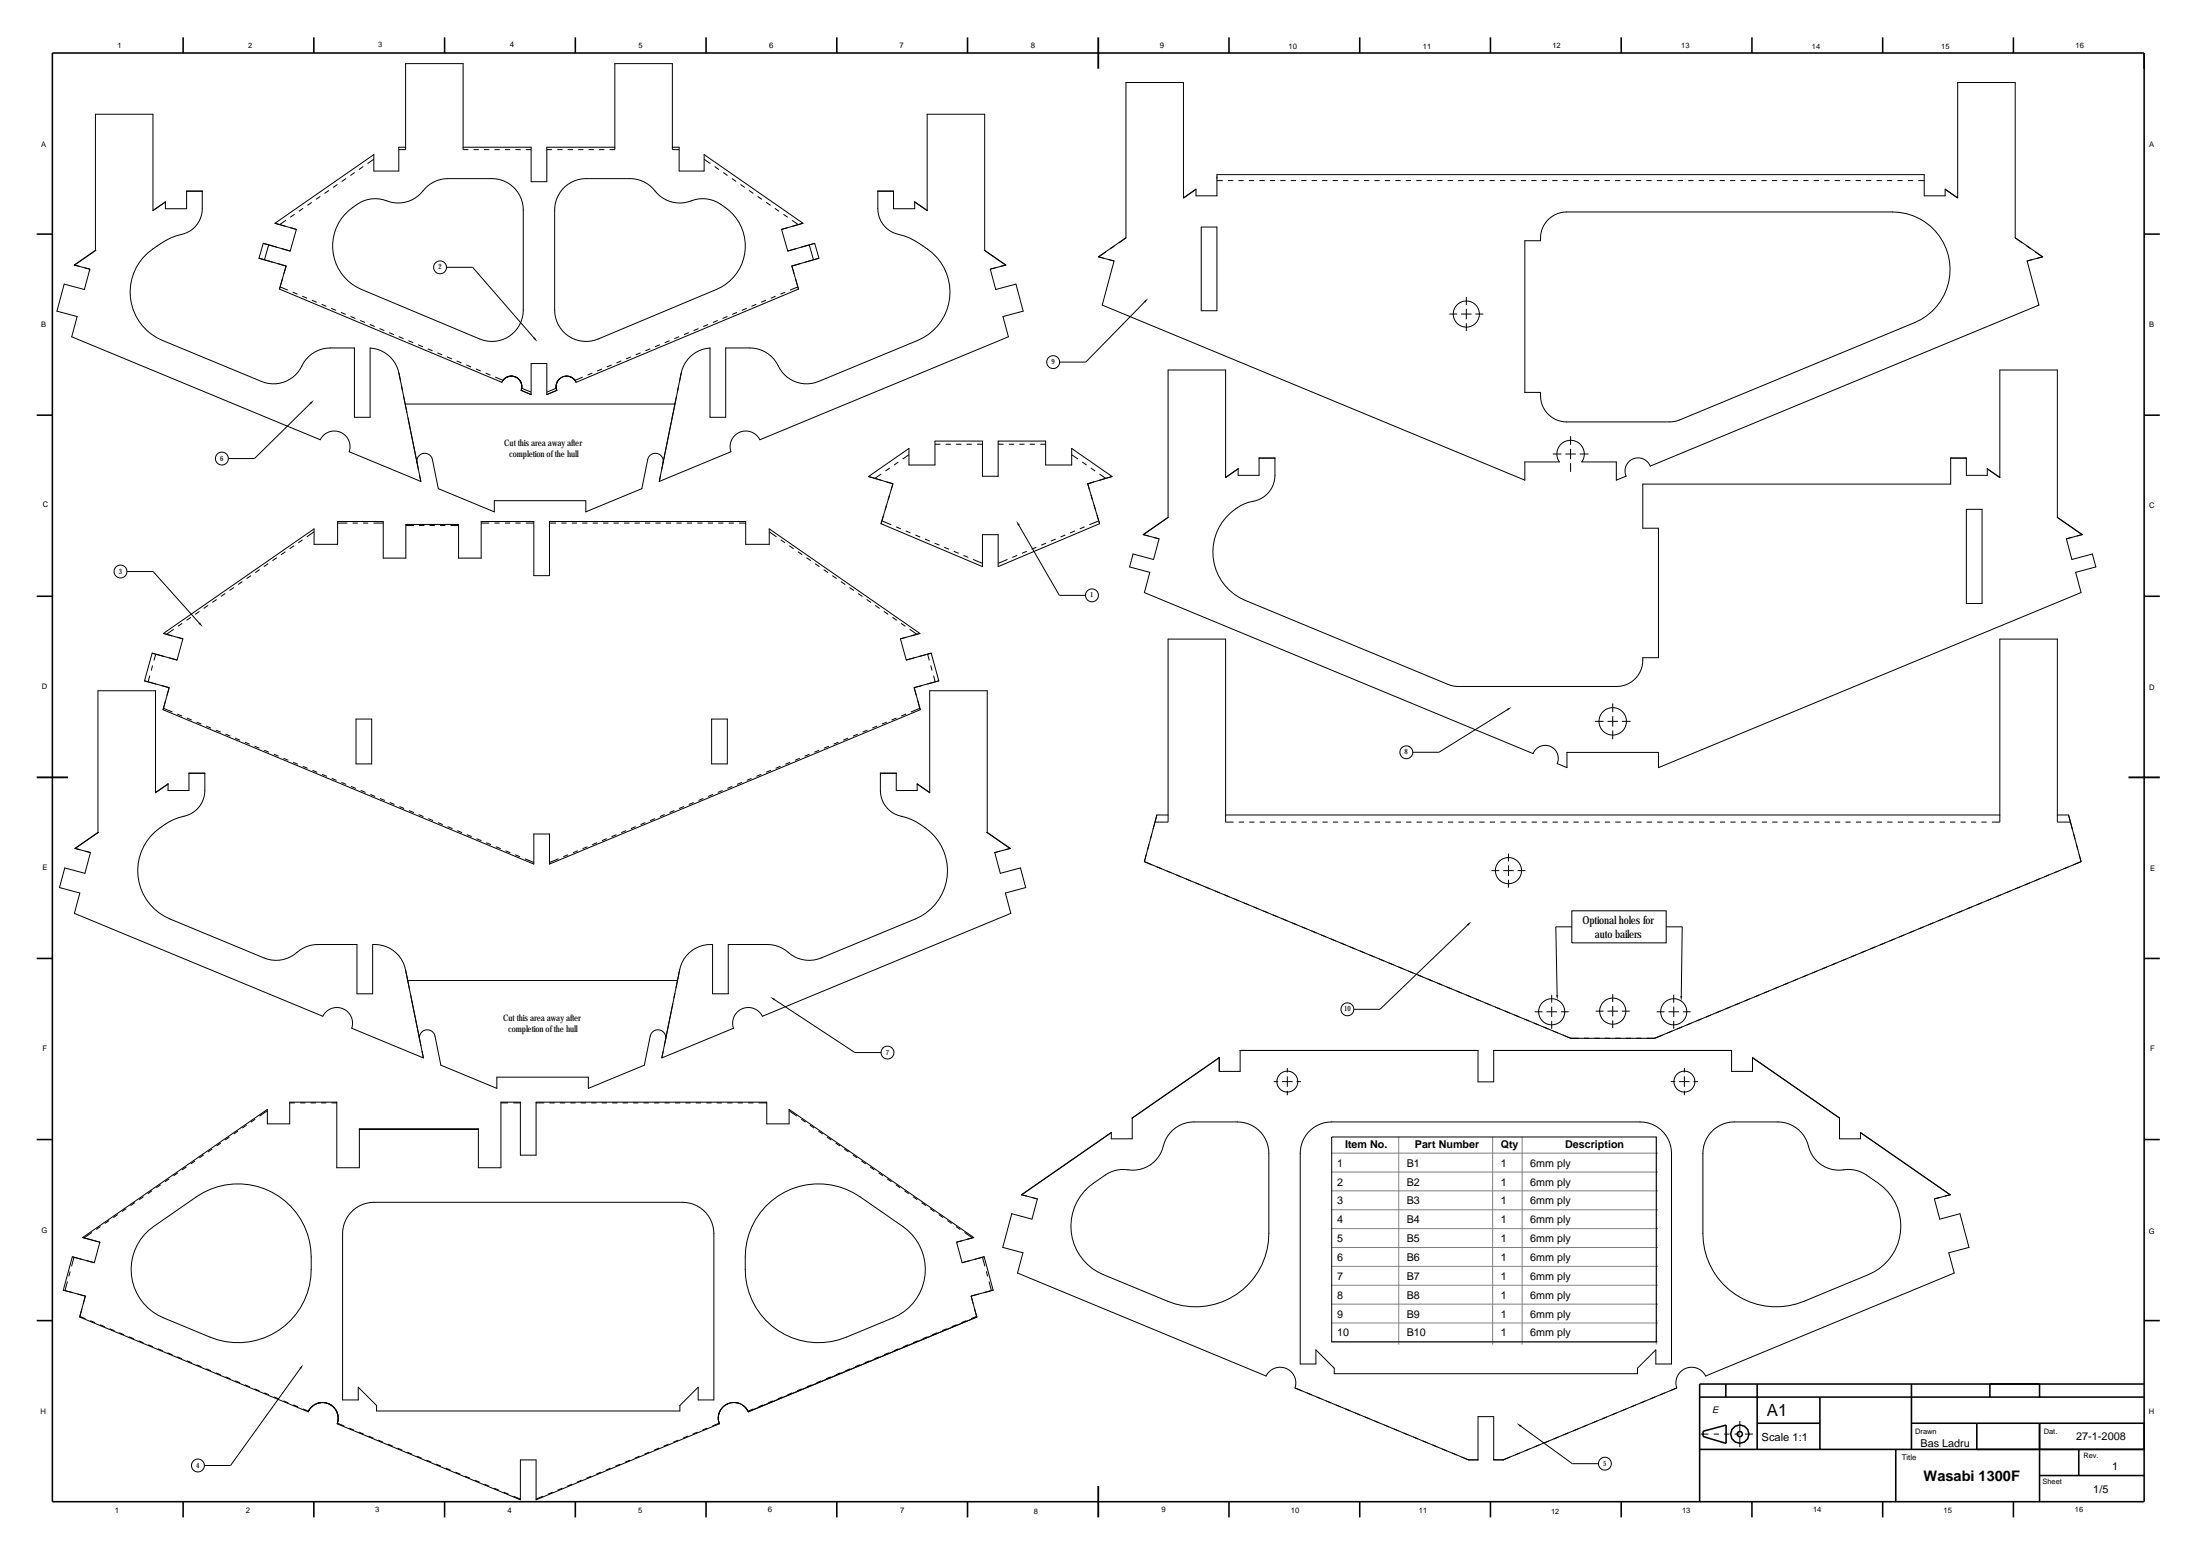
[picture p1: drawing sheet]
<svg xmlns="http://www.w3.org/2000/svg" width="841mm" height="594mm" viewBox="0 0 841 594" stroke-linecap="round" stroke-linejoin="round" font-family="sans-serif">
<g fill="none" stroke="#000" stroke-width=".6">
<path d="M70 14.3v6M120 14.3v6M170 14.3v6M219.9 14.3v6M269.9 14.3v6M319.9 14.3v6M369.9 14.3v6M469.8 14.3v6M519.8 14.3v6M569.8 14.3v6M619.7 14.3v6M669.7 14.3v6"/>
<path d="M719.7 14.3v6M769.7 14.3v6M20 20.3h799.6v553.7h-799.6zM14 89.5h6M819.6 89.5h6M14 158.7h6M819.6 158.7h6M14 227.9h6M819.6 227.9h6M14 366.4h6M819.6 366.4h6M14 435.6h6"/>
<path d="M819.6 435.6h6M14 504.8h6M819.6 504.8h6M649.7 534h169.9M659.7 529v5M671.7 529v25M695.7 534v20M730.7 529v25M760.7 529v5M779.7 529v5M819.6 529h-169.9v45M649.7 554h169.9"/>
<path d="M651.1 547.1l8.7-2.4v7l-8.8-2.6zM671.7 544h24M724.7 554v20M730.7 544h88.9M755.7 544v10M779.7 544v30M794.7 554v10M70 574v6M120 574v6M170 574v6M219.9 574v6M269.9 574v6"/>
<path d="M319.9 574v6M369.9 574v6M469.8 574v6M519.8 574v6M569.8 574v6M619.7 574v6M669.7 574v6M719.7 574v6M769.7 574v6M779.7 564h39.9"/>
<circle cx="665.1" cy="548.2" r="3.5"/>
<circle cx="665.1" cy="548.2" r="1"/>
</g>
<g fill="none" stroke="#000" stroke-width=".38">
<path d="M155 56.3v.9h-2.6M155 56.3h-2.6v9.1h-9.5v-6.3l-37.8 26.2M155 56.3v-32h22v32M177 56.3v.9h2M177 56.3h26v13.2h6v-13.2h26M181 57.2h2M185 57.2h2M189 57.2h2M193 57.2h2M197 57.2h2M201 57.2h2M209 57.2h2"/>
<path d="M213 57.2h2M217 57.2h2M221 57.2h2M225 57.2h2M229 57.2h2M235 56.3v.9h-2M235 56.3v-32h22v32M257 56.3v.9h2.6M257 56.3h2.6v9.1h9.6v-6.3l37.8 26.2M63.2 77.2l-4.7 3.3v-36.8h-22l.1 52-8.2 5.6M71.3 73.1h6M115.9 79.6l-1.7 1.2"/>
<path d="M119.2 77.4l-1.7 1.1M122.4 75.1l-1.6 1.1M125.7 72.8l-1.6 1.1M129 70.5l-1.6 1.2M132.3 68.2l-1.6 1.2M135.6 66l-1.7 1.1M138.9 63.7l-1.7 1.1M142.9 60.9l-2.4 1.6M216.1 71.3a12 12 0 0 1 7.9-3h16.9a12.6 12.6 0 0 1 10.4 5.7 12.4 12.4 0 0 0 14.3 2.3 12.7 12.7 0 0 1 11.6 3 18 18 0 0 1-3.3 31.3l-45.2 19a12 12 0 0 1-16.7-11.1v-38.2a12 12 0 0 1 4.1-9zM269.2 60.9l2.4 1.6M273.2 63.7l1.6 1.1M276.5 66l1.6 1.1"/>
<path d="M279.8 68.2l1.6 1.2M283.1 70.5l1.6 1.2M286.3 72.8l1.7 1.1M289.6 75.1l1.7 1.1M292.9 77.4l1.7 1.1M296.2 79.6l1.6 1.2M335.6 73.1h6M349.7 77.2l4.7 3.3v-36.8h22v52M452.4 75.6l4.8-3.3v2.6h8v-8.2h270.4v8.2h8v-2.6l4.8 3.3M457.2 72.4l-4.8 3.3v-44.2h-22v59.5M465.2 69h2.2M469.4 69h2"/>
<path d="M473.4 69h2M477.4 69h2M481.4 69h2M485.4 69h2M489.4 69h2M493.4 69h2M497.4 69h2M501.4 69h2M505.4 69h2M509.4 69h2M513.4 69h2M517.4 69h2"/>
<path d="M521.4 69h2M525.4 69h2M529.4 69h2M533.4 69h2M537.4 69h2M541.4 69h2M545.4 69h2M549.4 69h2M553.4 69h2M557.4 69h2M561.4 69h2M565.4 69h2"/>
<path d="M569.4 69h2M573.4 69h2M577.4 69h2M581.4 69h2M585.4 69h2M589.4 69h2M593.4 69h2M597.4 69h2M601.4 69h2M605.4 69h2M609.4 69h2M613.4 69h2"/>
<path d="M617.4 69h2M621.4 69h2M625.4 69h2M629.4 69h2M633.4 69h2M637.4 69h2M641.4 69h2M645.4 69h2M649.4 69h2M653.4 69h2M657.4 69h2M661.4 69h2"/>
<path d="M665.4 69h2M669.4 69h2M673.4 69h2M677.4 69h2M681.4 69h2M685.4 69h2M689.4 69h2M693.4 69h2M697.4 69h2M701.3 69h2M705.3 69h2M709.3 69h2"/>
<path d="M713.3 69h2M717.3 69h2M721.3 69h2M725.3 69h2M729.3 69h2M733.3 69h2.3M743.6 72.4l4.8 3.3v-44.2h22v59.5l2.7 1.9M58.5 80.4l4.7-3.3v2.7h8.1v-6.8h6v6.8a10 10 0 0 1-7.9 9.8 32.2 32.2 0 0 0-16.1 10.6 20 20 0 0 0 8.8 29.9l37.9 15.7a12.3 12.3 0 0 0 16.1-7.2 12 12 0 0 1 10.1-5.6h9.3v26.5h6v-26.5a12 12 0 0 1 11 9.6l8.4 41.4-27.4-11.3a6 6 0 0 0-3.4-7.5 6 6 0 0 0-7.7 2.9l-95-39.4 2.1-7.7-7.7-2.1 2.7-10.3 7.8 2.1 2-7.8-5.9-1.6M99 98.7l10.4 3-2.6 8.8M100.6 93l2.1 .6-1.6 5.7-2.1-.6M100.6 93l-1.6 5.7M105.1 85.3l8.2 2.4-2.4 8.3-10.3-3"/>
<path d="M109.3 84.2l-2.4 1.7-1.8-.6M112.6 81.9l-1.7 1.2M131.8 81.9a16.2 16.2 0 0 1 11.7-6l2.9 .4a12.6 12.6 0 0 0 16.2-4.4 12 12 0 0 1 8.6-3.6h16.8a12 12 0 0 1 12 12v38.2a12 12 0 0 1-16.6 11.1l-45.2-19a18 18 0 0 1-6.4-28.7zM299.5 81.9l1.6 1.2M302.8 84.2l2.4 1.7 1.8-.6M307 85.3l-8.2 2.4 2.3 8.3 10.3-3M311.4 93l-2 .6 1.6 5.7 2.1-.6M311.4 93l1.7 5.7M313.1 98.7l-10.4 3 2.5 8.8M354.4 80.4l-4.7-3.3v2.7h-8.1v-6.8h-6v6.8a10 10 0 0 0 7.9 9.8 32.2 32.2 0 0 1 16.1 10.6 20 20 0 0 1-8.8 29.9l-37.9 15.7a12.3 12.3 0 0 1-16.1-7.2 12 12 0 0 0-10.1-5.6h-9.3v26.5h-6v-26.5a12 12 0 0 0-11 9.6l-8.4 41.4M376.4 95.7l8.1 5.6M419.9 98.2h.1"/>
<path d="M430.4 90.9l-10.5 7.3M459.2 86.8h6v32h-6zM582.9 92h6a10.1 10.1 0 0 1 10-11h124.6a22 22 0 0 1 21.5 17.7 22 22 0 0 1-13.1 24.6l-90.7 37.5-2.9 .5h-39.4a10.1 10.1 0 0 1-10-11.3h-6zM770.4 90.9l10.5 7.3-6 1.6 4.5 16.8-148.6 61.6a5 5 0 0 0-6.5-2.8 5 5 0 0 0-2.7 6.6l-3.7 1.5v-6.9h-13.2a5.2 5.2 0 0 0-4.3-8.3 5.2 5.2 0 0 0-4.3 8.3h-13.2v6.9l-161.5-66.9 4.5-16.8-6-1.6M774.7 94l1.7 1.2M778 96.3l2.8 1.9M28.4 101.3h.1M106.8 110.5l.3-.8 2.9 1.2M106.8 110.5l85 35.6M111.9 111.7l1.8 .7M115.6 113.2l1.8 .8M119.3 114.8l1.8 .7"/>
<path d="M122.9 116.3l1.9 .8M126.6 117.9l1.9 .7M130.3 119.4l1.9 .8M281.8 119.4l-1.9 .8M285.4 117.9l-1.8 .7M289.1 116.3l-1.8 .8M292.8 114.8l-1.8 .7M296.5 113.2l-1.8 .8M300.2 111.7l-1.9 .7M305.2 110.5l-.2-.8-3 1.2M305.2 110.5l-85 35.6M384.5 101.3l-5.9 1.6 2 7.8 7.8-2.1 2.7 10.3-7.7 2.1 2.1 7.7-95 39.4a6 6 0 0 0-7.7-2.9 6 6 0 0 0-3.4 7.5l-27.4 11.3"/>
<path d="M560.5 113.5v3M560.5 118v4M134 121l1.8 .7M137.7 122.5l1.8 .8M141.4 124l1.8 .8M145.1 125.6l1.8 .8M148.8 127.1l1.8 .8M152.4 128.7l1.9 .8M156.1 130.2l1.9 .8M159.8 131.8l1.9 .7M163.5 133.3l1.8 .8M167.2 134.9l1.8 .7"/>
<path d="M170.9 136.4l1.8 .8M174.6 138l1.8 .7M178.3 139.5l1.8 .8M233.8 139.5l-1.8 .8M237.5 138l-1.8 .7M241.2 136.4l-1.9 .8M244.9 134.9l-1.9 .7M248.6 133.3l-1.9 .8M252.3 131.8l-1.9 .7M255.9 130.2l-1.8 .8M259.6 128.7l-1.8 .8M263.3 127.1l-1.8 .8"/>
<path d="M267 125.6l-1.8 .8M270.7 124l-1.9 .8M274.4 122.5l-1.9 .8M278.1 121l-1.9 .7M554 120h3M558.5 120h4M560.5 123.5v3M564 120h3M154.9 154.4h103.1M181.9 141.1l1.9 .7M185.6 142.6l1.9 .8M189.3 144.1l3 1.3"/>
<path d="M191.8 146.1a4 4 0 0 1 5.2-2 4 4 0 0 1 2.2 5.1M192.3 145.4l-.5 .7M192.3 145.3v.1M193.1 144.6l-1.1 1.1M193.3 144.4l-.2 .2M196.3 143.9a4 4 0 0 0-4 1.4M196.3 143.9h.3h-2.2h.3l-1.6 .7M196.3 143.9l1.2 .4-.2-.1 1.3 1-.2-.1 .7 .9 .4 1.4M198 144.7a4 4 0 0 1 1.4 3.7M199.2 149.2l3.8 1.6M199.4 148.8l-.2 .4M199.4 148.4l3.6 1.5"/>
<path d="M199.4 148.4v.4M199.4 147.3l-.1 1.5M203 150.8v-11.8h6v11.8M212.6 147.4l.3 1.8M212.6 148.4l.3 .8M212.6 148.4l-3.6 1.5M212.9 149.2l-3.9 1.6M214 144.7l-1 1.3-.4 1.8M215.8 143.9h1.6l1.6 .7M219 144.6l1 1.1M219 144.6l.1 .1M219.1 144.6l-1.7-.7-1.4-.1-1.4 .5-1.2 1a4 4 0 0 0-.8 3.1"/>
<path d="M219.1 144.6l.7 .8M219.8 145.4l.4 .7M220.2 146.1a4 4 0 0 0-5.2-2 4 4 0 0 0-2.1 5.1M222.8 144.1l-3 1.3M226.4 142.6l-1.8 .8M230.1 141.1l-1.8 .7M159.4 176.9a3 3 0 0 1 2.4-3.6 3 3 0 0 1 3.5 2.4l2.3 11.1 21.4 8.9v-4.3h34.9v4.3l21.4-8.9 2.3-11.1a3 3 0 0 1 3.5-2.4 3 3 0 0 1 2.4 3.6l-.6 2.6M340.1 178.9l-1.6 1.1M343.4 176.6l-1.6 1.2M347.5 173.8l-2.4 1.7M357.4 169.8h2.1M361.5 169.8h2"/>
<path d="M365.5 169.8h2M369.5 169.8h2M373.5 169.8h2.1M381.6 169.8h2.1M385.6 169.8h2M389.6 169.8h2M393.6 169.8h2M397.6 169.8h2.1M409.7 173.8l2.4 1.7M413.7 176.6l1.7 1.2M417 178.9l1.7 1.1M473.3 179.2l-4.8 3.4v-41.2h-22v56.4l-9.4 6.6"/>
<path d="M481.3 175.1h6.1M593.6 173.5h3.3M598.4 173.5h4M600.4 166.7v3.3M600.4 171.5v4M600.4 177v3.4M603.9 173.5h3.3M745.7 175.1h6M759.7 179.2l4.8 3.4v-41.2h22v56.4l9.5 6.5M129.1 199.9h3.7M134.8 199.9h2M138.8 199.9h2"/>
<path d="M142.8 199.9h3.7M183.9 199.9h3.1M189 199.9h2M193 199.9h2M197 199.9h2M201 199.9h3.1M210.1 199.9h2.5M214.6 199.9h2M218.6 199.9h2M222.6 199.9h2M226.6 199.9h2M230.6 199.9h2"/>
<path d="M234.6 199.9h2M238.6 199.9h2M242.6 199.9h2M246.6 199.9h2M250.6 199.9h2M252.6 181.4l-.6 2.6M254.6 199.9h2M258.6 199.9h2M262.6 199.9h2M266.6 199.9h2M270.6 199.9h2M274.6 199.9h2"/>
<path d="M278.6 199.9h2M282.5 199.9h2.6M332 182.1l15.5-10.7v6.3h9.9v-9.1h18.2v13.4h6v-13.4h18.1v9.1h10v-6.3l15.4 10.7M332 182.1l9.3 2.8-4.5 15.3M336.8 181.2l-2.4 1.7-2.4-.8M420.3 181.2l2.4 1.7 2.4-.8M425.1 182.1l-9.3 2.8 4.5 15.3M446.5 197.7l-9.5 6.6 6.1 1.7-2.1 7.9-7.9-2.1-1.3 4.9 7.7 2.1-2 7.7 148.5 61.6a5 5 0 0 1 6.6-2.8 5 5 0 0 1 2.7 6.6l3.7 1.5v-5.8h35v5.8l161.5-66.9-2-7.7 7.7-2.1-1.3-4.9-7.9 2.1-2.1-7.9 6.1-1.7M468.5 182.5l4.8-3.4v2.6h8v-6.7h6.1v6.7a10.4 10.4 0 0 1-10 10.3 20 20 0 0 0-13.7 18.2 20 20 0 0 0 12.3 19.3l79.5 32.7 62.5 .2a10.1 10.1 0 0 0 10-11h6v-49.5h-6v-16.9h117.7v-10h6v6.7h8v-2.6l4.8 3.4M751.7 194.7h6v36h-6zM786.5 197.7l9.5 6.6M99.2 217.7l-1.6 1.2"/>
<path d="M102.5 215.5l-1.6 1.1M105.8 213.2l-1.6 1.1M109.1 210.9l-1.7 1.1M112.4 208.6l-1.7 1.2M115.7 206.3l-1.7 1.2M120.1 203.3l-2.8 1.9M155.1 200.9h3.1M160.2 200.9h2M164.2 200.9h2M168.2 200.9h2M172.2 200.9h3.1M294.1 203.3l2.7 1.9"/>
<path d="M298.5 206.3l1.6 1.2M301.8 208.6l1.6 1.2M305 210.9l1.7 1.1M308.3 213.2l1.7 1.1M311.6 215.5l1.6 1.1M314.9 217.7l1.6 1.2M336.8 200.2l.3-1.1 3.6 1.5M336.8 200.2l38.8 16.4v-12.2h6v12.2l38.7-16.4M342.5 201.4l1.9 .8M346.2 202.9l1.9 .8M349.9 204.5l1.8 .8M353.6 206.1l1.8 .7"/>
<path d="M357.3 207.6l1.8 .8M360.9 209.2l1.9 .7M364.6 210.7l1.9 .8M368.3 212.3l1.9 .8M372 213.8l3.6 1.6M385.1 213.8l-3.5 1.6M388.8 212.3l-1.8 .8M392.5 210.7l-1.8 .8M396.2 209.2l-1.9 .7M399.9 207.6l-1.9 .8M403.6 206.1l-1.9 .7M407.2 204.5l-1.8 .8"/>
<path d="M410.9 202.9l-1.8 .8M414.6 201.4l-1.8 .8M420.3 200.2l-.3-1.1-3.6 1.5M69.7 238.3l-1.7 1.1M73 236l-1.7 1.1M76.2 233.7l-1.6 1.1M79.5 231.4l-1.6 1.2M82.8 229.1l-1.6 1.2M86.1 226.9l-1.6 1.1M89.4 224.6l-1.7 1.1M92.7 222.3l-1.7 1.1M95.9 220l-1.6 1.2"/>
<path d="M318.2 220l1.6 1.2M321.5 222.3l1.6 1.1M324.7 224.6l1.7 1.1M328 226.9l1.7 1.1M331.3 229.1l1.7 1.2M334.6 231.4l1.6 1.2M337.9 233.7l1.6 1.1M341.2 236l1.6 1.1M344.5 238.3l1.6 1.1M57.3 258.2l-.7 2.4-1.4-.3M58.2 249.7l1.3 .3-.6 2.4M58.2 249.7l-3 10.6"/>
<path d="M58.3 254.4l-.5 1.9M62.5 242.1l7.4 2.1-2.2 8.1-9.5-2.6M62.5 242.1l57.6-39.9v5.9h9v-8.8h17.4v14h8.6v-12.8h20.2v12.8h8.6v-14h20.2v20.7h6v-20.7h75v8.8h9v-5.9l57.6 39.9M66.4 240.5l-2.8 2-1.1-.4M347.7 240.5l2.8 2 1.2-.4M351.7 242.1l-7.5 2.1 2.2 8.1 9.6-2.6M355.8 254.4l.5 1.9M356 249.7l-1.4 .3 .7 2.4M356 249.7l2.9 10.6M356.9 258.2l.6 2.4 1.4-.3M55.2 260.3l9.5 2.5-2.4 8.5M62.3 271.3l.2-.6 3.4 1.5"/>
<path d="M62.3 271.3l141.8 59v-11.5h6v11.5l141.7-59M67.8 272.9l1.8 .8M71.4 274.5l1.9 .7M75.1 276l1.9 .8M78.8 277.5l1.9 .8M82.5 279.1l1.9 .7M136.1 274.9h6v17.1h-6zM272 274.9h6v17.1h-6zM331.6 279.1l-1.8 .7M335.3 277.5l-1.8 .8M339 276l-1.9 .8M342.7 274.5l-1.9 .7"/>
<path d="M346.4 272.9l-1.9 .8M351.8 271.3l-.2-.6-3.4 1.5M358.9 260.3l-9.4 2.5 2.3 8.5M609.7 275.7h3.3M614.5 275.7h4M616.5 268.9v3.3M616.5 273.7v4M616.5 279.2v3.4M620 275.7h3.3M64.2 299.7l-4.8 3.3v-39h-21.9v54.2M72.2 295.6h6.1M86.2 280.6l1.9 .8"/>
<path d="M89.9 282.2l1.8 .7M93.6 283.7l1.8 .8M97.3 285.2l1.8 .8M101 286.8l1.8 .7M104.7 288.3l1.8 .8M108.4 289.8l1.8 .8M112 291.4l1.9 .7M115.7 292.9l1.9 .8M119.4 294.5l1.9 .7M123.1 296l1.9 .8M126.8 297.5l1.9 .8M130.5 299.1l1.9 .7"/>
<path d="M283.6 299.1l-1.8 .7M287.3 297.5l-1.8 .8M291 296l-1.8 .8M294.7 294.5l-1.9 .7M298.4 292.9l-1.9 .8M302.1 291.4l-1.9 .7M305.8 289.8l-1.9 .8M309.5 288.3l-1.9 .8M313.1 286.8l-1.8 .7M316.8 285.2l-1.8 .8M320.5 283.7l-1.8 .8M324.2 282.2l-1.8 .7"/>
<path d="M327.9 280.6l-1.8 .8M336.5 295.6h6.1M37.5 318.2l-8.9 6.1M59.4 302.9l4.8-3.3v2.6h8v-6.7h6.1v6.7a10.1 10.1 0 0 1-8 9.8 22.4 22.4 0 0 0-17.7 20.6 20 20 0 0 0 12.4 18.7l35.9 14.9a12.5 12.5 0 0 0 13.7-3 12 12 0 0 1 6.9-2.2h15v18.9h6v-18.9a12.1 12.1 0 0 1 12.5 9.6l6.8 33.8M134.2 300.6l1.8 .8M137.9 302.1l1.8 .8M141.6 303.7l1.8 .7M145.3 305.2l1.8 .8M149 306.7l1.8 .8M152.7 308.3l1.8 .8M156.3 309.8l1.9 .8M160 311.4l1.9 .7"/>
<path d="M163.7 312.9l1.9 .8M167.4 314.4l1.9 .8M171.1 316l1.9 .7M174.8 317.5l1.8 .8M178.5 319l1.8 .8M235.6 319l-1.8 .8M239.3 317.5l-1.8 .8M243 316l-1.8 .7M246.7 314.4l-1.8 .8M250.4 312.9l-1.8 .8M254.1 311.4l-1.9 .7M257.8 309.8l-1.9 .8"/>
<path d="M261.5 308.3l-1.9 .8M265.2 306.7l-1.9 .8M268.9 305.2l-1.9 .8M272.5 303.7l-1.8 .7M276.2 302.1l-1.8 .8M279.9 300.6l-1.8 .8M377.4 318.2v-54.2h-22v39l-4.8-3.4v2.6h-8v-6.7h-6.1v6.7a10.1 10.1 0 0 0 8 9.8 22.4 22.4 0 0 1 17.7 20.6 20 20 0 0 1-12.3 18.7l-36 14.9a12.5 12.5 0 0 1-13.7-3 12 12 0 0 0-6.8-2.2h-15v18.9h-6v-18.9a12.1 12.1 0 0 0-12.6 9.6l-6.8 33.8M377.4 318.2l8.8 6.1M442.2 311.5l-.7 2.7h5v-2.7M442.2 311.5l-4.7 17.9M442.2 311.5h4.3M446.5 311.5v-67.2h22v67.2"/>
<path d="M468.5 311.5v2.7h3.1M468.5 311.5h296M473.6 314.2h2M477.6 314.2h2M481.6 314.2h2M485.5 314.2h2M489.5 314.2h2M493.5 314.2h2M497.5 314.2h2M501.5 314.2h2M505.5 314.2h2M509.5 314.2h2"/>
<path d="M513.5 314.2h2M517.5 314.2h2M521.5 314.2h2M525.5 314.2h2M529.5 314.2h2M533.5 314.2h2M537.5 314.2h2M541.5 314.2h2M545.5 314.2h2M549.5 314.2h2M553.5 314.2h2M557.5 314.2h2"/>
<path d="M561.5 314.2h2M565.5 314.2h2M569.5 314.2h2M573.5 314.2h2M577.5 314.2h2M581.5 314.2h2M585.5 314.2h2M589.5 314.2h2M593.5 314.2h2M597.5 314.2h2M601.5 314.2h2M605.5 314.2h2"/>
<path d="M609.5 314.2h2M613.5 314.2h2M617.5 314.2h2M621.5 314.2h2M625.5 314.2h2M629.5 314.2h2M633.5 314.2h2M637.5 314.2h2M641.5 314.2h2M645.5 314.2h2M649.5 314.2h2M653.5 314.2h2"/>
<path d="M657.5 314.2h2M661.5 314.2h2M665.5 314.2h2M669.5 314.2h2M673.5 314.2h2M677.5 314.2h2M681.5 314.2h2M685.5 314.2h2M689.5 314.2h2M693.5 314.2h2M697.5 314.2h2M701.5 314.2h2"/>
<path d="M705.5 314.2h2M709.5 314.2h2M713.5 314.2h2M717.5 314.2h2M721.5 314.2h2M725.5 314.2h2M729.5 314.2h2M733.5 314.2h2M737.5 314.2h2M741.4 314.2h2M745.4 314.2h2M749.4 314.2h2"/>
<path d="M753.4 314.2h2M757.4 314.2h2M764.5 311.5v2.7h-3.1M764.5 311.5v-67.2h22v67.2M786.5 311.5v2.7h5l-.7-2.7M786.5 311.5h4.3M790.8 311.5l4.7 17.9M28.6 324.3l6 1.6-2.1 7.9-7.7-2-2.1 7.5 7.8 2-2.1 7.8 95 39.4a6 6 0 0 1 7.7-2.9 6 6 0 0 1 3.4 7.4l27.3 11.4M182.2 320.6l1.8 .7M185.9 322.1l1.8 .8M189.6 323.7l1.8 .7M193.3 325.2l1.8 .8"/>
<path d="M196.9 326.7l1.9 .8M200.6 328.3l3.5 1.4M213.5 328.3l-3.4 1.4M217.2 326.7l-1.9 .8M220.9 325.2l-1.9 .8M224.6 323.7l-1.9 .7M228.3 322.1l-1.9 .8M231.9 320.6l-1.8 .7M386.2 324.3l-5.9 1.6 2.1 7.9 7.7-2 2 7.5-7.8 2 2.1 7.8-95 39.4a6 6 0 0 0-7.6-2.9 6 6 0 0 0-3.4 7.4l-27.4 11.4M437.5 329.4l163 67.5M437.5 329.4l2.9 1.2M442.3 331.4l1.8 .7"/>
<path d="M446 332.9l1.8 .8M449.7 334.4l1.8 .8M453.4 335.9l1.8 .8M457.1 337.5l1.8 .7M460.8 339l1.8 .8M570.1 332.8h3M574.6 332.8h4M576.6 326.3v3M576.6 330.8v4M576.6 336.3v3M580.1 332.8h3M772.2 339l-1.8 .8"/>
<path d="M775.9 337.5l-1.8 .7M779.6 335.9l-1.8 .8M783.3 334.4l-1.8 .8M787 332.9l-1.8 .8M790.7 331.4l-1.8 .7M795.5 329.4l-163 67.5M795.5 329.4l-2.9 1.2M464.5 340.5l1.8 .8M468.1 342.1l1.9 .7M471.8 343.6l1.9 .8M475.5 345.1l1.9 .8M479.2 346.7l1.9 .7"/>
<path d="M724.2 358.9l-1.8 .8M727.9 357.4l-1.8 .7M731.6 355.8l-1.8 .8M735.3 354.3l-1.8 .8M739 352.8l-1.9 .7M742.7 351.3l-1.9 .7M746.4 349.7l-1.9 .8M750.1 348.2l-1.9 .8M753.8 346.7l-1.9 .7M757.5 345.1l-1.9 .8M761.2 343.6l-1.9 .8M764.8 342.1l-1.8 .7"/>
<path d="M768.5 340.5l-1.8 .8M155.9 374.8h103.1M160.4 397.2a3 3 0 0 1 2.3-3.5 3 3 0 0 1 3.6 2.3l2.2 11.2 21.4 8.8v-4.3h35v4.3l21.4-8.8 2.3-11.2a3 3 0 0 1 3.5-2.3 3 3 0 0 1 2.3 3.5M586.7 386.7h3M591.2 386.7h4M593.2 380.2v3M593.2 384.7v4M593.2 390.2v3M596.7 386.7h3M600.4 396.9h32.2M610 386.5h3M614.5 386.5h4"/>
<path d="M616.5 380v3M616.5 384.5v4M616.5 390v3M620 386.5h3M633.3 386.7h3M637.8 386.7h4M639.8 380.2v3M639.8 384.7v4M639.8 390.2v3M643.3 386.7h3M161.3 401.8l.5 2.6M253.5 401.8l-.5 2.6"/>
<path d="M466.1 404.2l-33.3 23.2M474.1 401.5h90.9M474.1 401.5v8h-8v-5.3M486.9 413.4h1.7M490.1 413.4h4M492.1 408.2v1.7M492.1 411.4v4M492.1 416.9v1.7M495.6 413.4h1.7M565 401.5v12h6v-12M571 401.5h90.9M638.7 413.4h1.7"/>
<path d="M641.9 413.4h4M643.9 408.2v1.7M643.9 411.4v4M643.9 416.9v1.7M647.4 413.4h1.7M661.9 401.5v8h8v-5.2M669.9 404.3l33.3 23.1M81.1 439.2l-1.6 1.1M84.4 436.9l-1.6 1.1M87.7 434.6l-1.6 1.2M91 432.3l-1.7 1.2M94.3 430.1l-1.7 1.1"/>
<path d="M97.6 427.8l-1.7 1.1M102.2 424.6l-3 2.1M110.7 421.6h2M114.7 421.6h2M118.7 421.6h2M122.7 421.6h2M126.7 421.6h2M137.4 431.7v-.2h45.5v.2M137.4 431.7v14.7h-8.7v-25.1h-18v8.3h-8.5v-5.5l-70.6 48.9M137.4 431.7h45.5M182.9 431.7v14.7h8.6v-25.1h7.4v20.3h6v-20.3h88.2v8.3h8.6v-5.5l70.6 48.9M191.5 421.6h2.7"/>
<path d="M196.2 421.6h2.7M204.9 421.6h3.1M210 421.6h2M214 421.6h2M218 421.6h2M222 421.6h2M226 421.6h2M230 421.6h2M234 421.6h2M238 421.6h2M242 421.6h2M246 421.6h2"/>
<path d="M250 421.6h2M254 421.6h2M258 421.6h2M262 421.6h2M266 421.6h2M270 421.6h2M274 421.6h2M278 421.6h2M282 421.6h2M286 421.6h2M290 421.6h3.1M301.7 424.6l3 2.1"/>
<path d="M306.3 427.8l1.6 1.1M309.6 430.1l1.6 1.1M312.9 432.3l1.6 1.2M316.2 434.6l1.6 1.2M319.4 436.9l1.7 1.1M322.7 439.2l1.7 1.1M424.8 432.9l-34.3 23.8M424.8 433l-34.2 23.7M432.8 427.4v7.9h-8v-2.4M501.1 431.9a12 12 0 0 1 7.9-3.1h118a12 12 0 0 1 12 12v80.6h-6v-5.4l-7 7v2.1h-116v-2.1l-7-7v5.4h-6v-80.6a12 12 0 0 1 4.1-8.9zM655 431.9a12 12 0 0 1 8-3.1h16.6a12.4 12.4 0 0 1 12.1 10.7 12.3 12.3 0 0 0 14.4 7.5l2.6 .2a27.5 27.5 0 0 1 15.6 12.1 20 20 0 0 1-10 27.9l-24.6 10.2a28 28 0 0 1-38.7-25.9v-30.7a12 12 0 0 1 4-8.9zM703.2 427.4v7.9h8v-2.4"/>
<path d="M711.2 432.9l34.3 23.8M711.2 433l34.2 23.7M51.6 459.7l-1.7 1.1M54.8 457.4l-1.6 1.2M58.1 455.1l-1.6 1.2M61.4 452.9l-1.6 1.1M64.7 450.6l-1.6 1.1M68 448.3l-1.7 1.1M71.3 446l-1.7 1.2M74.6 443.7l-1.7 1.2M77.8 441.5l-1.6 1.1M326 441.5l1.7 1.1"/>
<path d="M329.3 443.7l1.6 1.2M332.6 446l1.6 1.2M335.9 448.3l1.6 1.1M339.2 450.6l1.6 1.1M342.4 452.9l1.7 1.1M345.7 455.1l1.7 1.2M349 457.4l1.6 1.2M352.3 459.7l1.6 1.1M390.5 456.7l6.1 1.6-2.1 7.7-7.7-2.1-3.5 12.9 7.7 2.1-2 7.7 95 39.4a6 6 0 0 1 7.7-2.9 6 6 0 0 1 3.3 7.4M390.5 456.7h.1M390.6 456.7h.1M414.4 455.4a32.5 32.5 0 0 1 11.6-7.9l3.9-.5a12.5 12.5 0 0 0 15.2-10.3 12 12 0 0 1 11.3-7.9h16.7a12 12 0 0 1 11.9 12v30.7a28 28 0 0 1-38.7 25.9l-24.6-10.2a20 20 0 0 1-7.3-31.8z"/>
<path d="M745.4 456.7h.1M745.5 456.7l-6 1.6 2 7.7 7.7-2.1 3.5 12.9-7.7 2.1 2 7.7-95 39.4a6 6 0 0 0-7.6-2.9 6 6 0 0 0-3.4 7.4l-66.3 27.5h-3.7v-16.5h-6v16.5h-3.7M745.5 456.7h-.1M31.6 473l6.6 1.8-2.1 7.9-8.5-2.3M35.1 471.1l-3 2.1-.5-.2M38.4 468.8l-1.6 1.2M41.7 466.5l-1.6 1.2M45 464.3l-1.6 1.1M48.3 462l-1.7 1.1M55.2 472l3.5-3.2 16.3-11.3a28 28 0 0 1 44 23 30.8 30.8 0 0 1-5.8 21.8 28 28 0 0 1-32.9 8.8l-17.8-7.4a20 20 0 0 1-7.3-31.7zM135 462.6a12 12 0 0 1 8-3h117.9a12 12 0 0 1 12 12v63.5h-6v-4.9l-7 7v2.1h-115.9v-2.1l-7-7v4.9h-6v-63.5a12 12 0 0 1 4-9zM292.6 461.2a28 28 0 0 1 36.2-3.7l16.3 11.3a20 20 0 0 1-3.7 34.9l-17.8 7.4a28 28 0 0 1-38.7-25.9 30.8 30.8 0 0 1 5.8-21.7z"/>
<path d="M355.6 462l1.6 1.1M358.9 464.3l1.6 1.1M362.1 466.5l1.7 1.2M365.4 468.8l1.7 1.2M368.7 471.1l3 2.1 .6-.2M372.3 473l-6.6 1.8 2.1 7.9 8.4-2.3M24.2 493.1l8.4 2.3-2.1 8M25.8 489.8l-1 3.5-.6-.2M26.8 486l-.5 1.9M27.6 480.4l.7 .2-1 3.4M27.6 480.4l-3.4 12.7M371.2 495.4l2.2 8"/>
<path d="M371.2 495.4l.8 2.9M376.2 480.4l-.6 .2 .9 3.4M376.2 480.4l3.5 12.7M377 486l.5 1.9M378.1 489.8l.9 3.5 .7-.2M379.7 493.1l-8.5 2.3M30.5 503.4v-.2l2.2 .9M30.5 503.4l87.3 36.3M34.5 504.8l1.9 .8M38.2 506.4l1.9 .7M41.9 507.9l1.9 .8M45.6 509.4l1.8 .8"/>
<path d="M49.3 511l1.8 .7M53 512.5l1.8 .8M56.7 514l1.8 .8M60.4 515.6l1.8 .7M64.1 517.1l1.8 .7M67.8 518.6l1.8 .8M336.1 518.6l-1.9 .8M339.8 517.1l-1.9 .7M343.5 515.6l-1.9 .7M347.2 514l-1.9 .8M350.9 512.5l-1.9 .8M354.6 511l-1.9 .7"/>
<path d="M358.3 509.4l-1.9 .8M362 507.9l-1.9 .8M365.6 506.4l-1.8 .7M369.3 504.8l-1.8 .8M373.4 503.4l-.1-.2-2.1 .9M373.4 503.4l-87.4 36.3M71.5 520.1l1.8 .8M75.1 521.7l1.9 .7M78.8 523.2l1.9 .8M82.5 524.7l1.9 .8M86.2 526.3l1.9 .7M89.9 527.8l1.9 .8"/>
<path d="M93.6 529.3l1.9 .8M97.3 530.9l1.9 .7M101 532.4l1.8 .8M104.7 533.9l1.8 .8M108.4 535.5l1.8 .7M112.1 537l1.8 .8M115.8 538.5l2.1 .9M117.8 539.7a6 6 0 0 1 7.8-3.1 6 6 0 0 1 3.3 7.6M117.9 539.4l-.1 .3M119.5 537.4l-1.6 2M123.2 536.1l-1.9 .4M123.2 536.1l2.4 .5-.4-.2"/>
<path d="M123.2 536.1l-2.3 .5 .3-.1-1.6 .8 .3-.1-1.3 1.2 .1-.2-.9 1.5M125.2 536.4l1.7 .9M125.2 536.4l1.7 .9-.3-.2 1.7 1.7M128.3 538.8l.1 .1-.2-.3 1 2.4-.1-.4M128.3 538.8l.9 2.2-.2 3M275.6 538.7l-.9 2.3M278.7 536.4l-1.7 .9M280.7 536.1l2 .4M284.4 537.5l1.5 1.9M284.4 537.5a6 6 0 0 0-9.7 3.5l.2 3M285.9 539.4l.1 .3M286 539.7a6 6 0 0 0-7.7-3.1 6 6 0 0 0-3.3 7.6"/>
<path d="M288.1 538.5l-2.2 .9M291.8 537l-1.9 .8M295.5 535.5l-1.9 .7M299.2 533.9l-1.9 .8M302.9 532.4l-1.9 .8M306.5 530.9l-1.8 .7M310.2 529.3l-1.8 .8M313.9 527.8l-1.8 .8M317.6 526.3l-1.8 .7M321.3 524.7l-1.8 .8M325 523.2l-1.8 .8M328.7 521.7l-1.8 .7"/>
<path d="M332.4 520.1l-1.8 .8M495 530.5l2.7 1.2M495 530.5l66.4 27.5M499.6 532.4l1.8 .8M503.3 534l1.8 .7M128.9 544.2l70 29.1v-15.3h6v15.3l70.1-29.1M129 544l-.1 .2M129 544l2.6 1.1M129.2 541l-.2 3M133.5 545.9l1.8 .7M137.2 547.4l1.8 .8M140.9 548.9l1.8 .8"/>
<path d="M144.6 550.5l1.8 .7M148.3 552l1.8 .8M151.9 553.5l1.9 .8M155.6 555.1l1.9 .7M159.3 556.6l1.9 .8M163 558.1l1.9 .8M166.7 559.7l1.9 .7M237.1 559.7l-1.8 .7M240.8 558.1l-1.8 .8M244.5 556.6l-1.8 .8M248.2 555.1l-1.8 .7M251.9 553.5l-1.8 .8"/>
<path d="M255.6 552l-1.8 .8M259.3 550.5l-1.9 .7M263 548.9l-1.9 .8M266.7 547.4l-1.9 .8M270.4 545.9l-1.9 .7M274.6 541.3l.1-.3-.1 1.8v-.3l.4 1.7M274.9 544l.1 .2M274.9 544l-2.7 1.1M577.3 556.9l-2.7 1.1M650.1 548.2h3M655.1 548.2h2M659.1 548.2h2"/>
<path d="M663.1 548.2h2M665.1 543.2v4M665.1 549.2v4M667.1 548.2h3M170.4 561.2l1.9 .8M174.1 562.7l1.9 .8M177.8 564.2l1.8 .8M181.5 565.8l1.8 .7M185.2 567.3l1.8 .8M188.9 568.8l1.8 .8M192.6 570.4l1.8 .7M196.3 571.9l2.6 1.1"/>
<path d="M207.6 571.9l-2.7 1.1M211.3 570.4l-1.9 .7M215 568.8l-1.9 .8M218.7 567.3l-1.9 .8M222.4 565.8l-1.9 .7M226.1 564.2l-1.9 .8M229.7 562.7l-1.8 .8M233.4 561.2l-1.8 .8"/>
<circle cx="560.5" cy="120" r="5"/>
<circle cx="616.5" cy="275.7" r="5.2"/>
<circle cx="576.6" cy="332.8" r="5"/>
<circle cx="593.2" cy="386.7" r="5"/>
<circle cx="616.5" cy="386.5" r="5"/>
<circle cx="639.8" cy="386.7" r="5"/>
<circle cx="492.1" cy="413.4" r="4"/>
<circle cx="643.9" cy="413.4" r="4"/>
</g>
<path d="M419.8 14.3v12M14 297.1h12M813.7 297.1h11.9M419.8 568v12" fill="none" stroke="#000" stroke-width=".7" stroke-linecap="butt"/>
<path d="M509.1 434.6h125.1v7.2h-125.1z" fill="#fff"/>
<path d="M509.1 440.8h125.1" fill="none" stroke="#808080" stroke-width=".38"/>
<path d="M509.1 441.8h125.1v7.2h-125.1z" fill="#fff"/>
<path d="M509.1 448h125.1" fill="none" stroke="#808080" stroke-width=".38"/>
<path d="M509.1 449h125.1v7.2h-125.1z" fill="#fff"/>
<path d="M509.1 455.2h125.1" fill="none" stroke="#808080" stroke-width=".38"/>
<path d="M509.1 456.2h125.1v7.3h-125.1z" fill="#fff"/>
<path d="M509.1 462.4h125.1" fill="none" stroke="#808080" stroke-width=".38"/>
<path d="M509.1 463.5h125.1v7.2h-125.1z" fill="#fff"/>
<path d="M509.1 469.6h125.1" fill="none" stroke="#808080" stroke-width=".38"/>
<path d="M509.1 470.7h125.1v7.2h-125.1z" fill="#fff"/>
<path d="M509.1 476.8h125.1" fill="none" stroke="#808080" stroke-width=".38"/>
<path d="M509.1 477.9h125.1v7.2h-125.1z" fill="#fff"/>
<path d="M509.1 484.1h125.1" fill="none" stroke="#808080" stroke-width=".38"/>
<path d="M509.1 485.1h125.1v7.2h-125.1z" fill="#fff"/>
<path d="M509.1 491.3h125.1" fill="none" stroke="#808080" stroke-width=".38"/>
<path d="M509.1 492.3h125.1v7.2h-125.1z" fill="#fff"/>
<path d="M509.1 498.5h125.1" fill="none" stroke="#808080" stroke-width=".38"/>
<path d="M509.1 499.5h125.1v7.2h-125.1z" fill="#fff"/>
<path d="M509.1 505.7h125.1" fill="none" stroke="#808080" stroke-width=".38"/>
<path d="M509.1 506.7h125.1v7.2h-125.1z" fill="#fff"/>
<path d="M509.1 512.9h125.1" fill="none" stroke="#808080" stroke-width=".38"/>
<g fill="#fff">
<path d="M634.2 434.6v84.5z"/>
<path d="M509.1 513.9h125.1z"/>
</g>
<path d="M534.7 434.6v79.3M570.6 434.6v79.3M581.9 434.6v79.3M633.2 434.6v79.3" fill="none" stroke="#808080" stroke-width=".38"/>
<g fill="none" stroke="#000" stroke-width=".38">
<path d="M170.7 102.2h10l23.4 27M437.5 115.5l-22.4 22.9h-10M118.6 154.3l-21.3 21h-10M48.5 218.5h10l17.7 19.6M389.5 200.8l15.5 26.8h10M576.2 271.3l-26.1 16.3h-10M561 353.6l-33.5 32.2h-10M600.9 348.1h36v12.3h-36zM600.9 354.3h-6.2l.6 25.9M636.9 354.3h6.2l-.4 26.3M296.1 382.1l30.7 20.2h10M509.1 434.6h124.1v78.3h-124.1z"/>
<path d="M114.7 523.1l-26.6 37.1h-10M581.4 545.2l19.6 14.3h10"/>
<circle cx="168.2" cy="102.2" r="2.47"/>
<circle cx="402.6" cy="138.4" r="2.47"/>
<circle cx="84.8" cy="175.3" r="2.47"/>
<circle cx="46.1" cy="218.5" r="2.47"/>
<circle cx="417.4" cy="227.6" r="2.47"/>
<circle cx="537.6" cy="287.6" r="2.47"/>
<circle cx="515.1" cy="385.8" r="2.47"/>
<circle cx="339.3" cy="402.3" r="2.47"/>
<circle cx="613.5" cy="559.5" r="2.47"/>
<circle cx="75.7" cy="560.2" r="2.47"/>
</g>
<path d="M437.2 115.2l1.7-1.2-1.1 1.7zM203.8 129.4l.6-.5 1 1.8zM118.3 154l1.7-1.1-1.2 1.7zM388.5 199.1l1.3 1.5-.6 .4zM75.9 238.4l.5-.5 1.1 1.7zM576 271l1.9-.7-1.5 1.3zM560.7 353.3l1.7-1.1-1.1 1.7zM294.5 381l1.8 .8-.4 .6zM594.9 380.2h.7l-.3 2zM642.3 380.6l.8 .1-.4 1.9zM114.4 522.9l1.5-1.4-.8 1.9zM579.8 544l1.8 .9-.4 .6z" fill="#000"/>
<text font-size="6.5" x="675.4" y="541.2">A1</text>
<text font-size="5.6" x="735.4" y="566">Wasabi 1300F</text>
<text font-size="4.3" x="673.4" y="550.6">Scale 1:1</text>
<g font-size="4.2">
<text x="604.9" y="353.2">Optional holes for</text>
<text x="609.6" y="358.5">auto bailers</text>
<text x="793.6" y="550.6">27-1-2008</text>
<text x="807.4" y="561.9">1</text>
<text x="800.2" y="570.8">1/5</text>
</g>
<g font-size="4.1">
<text x="514.2" y="438.7">Item No.</text>
<text x="540.9" y="438.7">Part Number</text>
<text x="573.7" y="438.7">Qty</text>
<text x="598.3" y="438.7">Description</text>
<text x="511.1" y="445.9">1</text>
<text x="537.8" y="445.9">B1</text>
<text x="573.7" y="445.9">1</text>
<text x="585" y="445.9">6mm ply</text>
<text x="511.1" y="453.1">2</text>
<text x="537.8" y="453.1">B2</text>
<text x="573.7" y="453.1">1</text>
<text x="585" y="453.1">6mm ply</text>
<text x="511.1" y="460.4">3</text>
<text x="537.8" y="460.4">B3</text>
<text x="573.7" y="460.4">1</text>
<text x="585" y="460.4">6mm ply</text>
<text x="511.1" y="467.6">4</text>
<text x="537.8" y="467.6">B4</text>
<text x="573.7" y="467.6">1</text>
<text x="585" y="467.6">6mm ply</text>
<text x="511.1" y="474.8">5</text>
<text x="537.8" y="474.8">B5</text>
<text x="573.7" y="474.8">1</text>
<text x="585" y="474.8">6mm ply</text>
<text x="511.1" y="482">6</text>
<text x="537.8" y="482">B6</text>
<text x="573.7" y="482">1</text>
<text x="585" y="482">6mm ply</text>
<text x="511.1" y="489.2">7</text>
<text x="537.8" y="489.2">B7</text>
<text x="573.7" y="489.2">1</text>
<text x="585" y="489.2">6mm ply</text>
<text x="511.1" y="496.4">8</text>
<text x="537.8" y="496.4">B8</text>
<text x="573.7" y="496.4">1</text>
<text x="585" y="496.4">6mm ply</text>
<text x="511.1" y="503.6">9</text>
<text x="537.8" y="503.6">B9</text>
<text x="573.7" y="503.6">1</text>
<text x="585" y="503.6">6mm ply</text>
<text x="511.1" y="510.9">10</text>
<text x="537.8" y="510.9">B10</text>
<text x="573.7" y="510.9">1</text>
<text x="585" y="510.9">6mm ply</text>
<text x="734.2" y="552.9">Bas Ladru</text>
</g>
<text font-size="3.5" x="654.5" y="539.9">E</text>
<g font-size="3.4">
<text x="192.8" y="170.3">Cut this area away after</text>
<text x="194.6" y="174.5">completion of the hull</text>
<text x="192.4" y="390.1">Cut this area away after</text>
<text x="194.2" y="394.4">completion of the hull</text>
</g>
<g font-size="3">
<text x="195" y="18.1">4</text>
<text x="294.1" y="18.2">6</text>
<text x="343.8" y="18.3">7</text>
<text x="394.1" y="18.4">8</text>
<text x="443.4" y="18.5">9</text>
<text x="727" y="558">Title</text>
<text x="43.8" y="578.3">1</text>
<text x="94" y="578.5">2</text>
<text x="243.9" y="578.2">5</text>
<text x="293.5" y="578.1">6</text>
<text x="344.2" y="578.4">7</text>
<text x="743" y="578.2">15</text>
</g>
<g font-size="2.9">
<text x="44.9" y="18.2">1</text>
<text x="94.9" y="18.2">2</text>
<text x="144.5" y="18.1">3</text>
<text x="244.1" y="18.2">5</text>
<text x="492.6" y="18.8">10</text>
<text x="544" y="18.7">11</text>
<text x="593.4" y="18.5">12</text>
<text x="642.7" y="18.4">13</text>
<text x="742.1" y="18.6">15</text>
<text x="793.4" y="18.5">16</text>
<text x="15.7" y="56.1">A</text>
<text x="821.6" y="56">A</text>
<text x="15.8" y="125.1">B</text>
<text x="821.6" y="125.1">B</text>
<text x="16.4" y="193.9">C</text>
<text x="821.6" y="194.3">C</text>
<text x="16" y="263.3">D</text>
<text x="821.6" y="263.6">D</text>
<text x="16.2" y="332.6">E</text>
<text x="821.9" y="332.9">E</text>
<text x="16.2" y="401.6">F</text>
<text x="821.9" y="401.7">F</text>
<text x="15.8" y="471.3">G</text>
<text x="821.4" y="471.8">G</text>
<text x="15.5" y="540.5">H</text>
<text x="821.4" y="540.6">H</text>
<text x="732.1" y="548.2">Drawn</text>
<text x="781.3" y="548.1">Dat.</text>
<text x="143.5" y="578">3</text>
<text x="194" y="578.2">4</text>
<text x="395.3" y="578.5">8</text>
<text x="444" y="578">9</text>
<text x="493.5" y="578.3">10</text>
<text x="542.4" y="578.2">11</text>
<text x="643" y="578.2">13</text>
<text x="693.1" y="577.9">14</text>
</g>
<g font-size="2.8">
<text x="692.7" y="18.7">14</text>
<text x="167.6" y="103">2</text>
<text x="402" y="139.2">9</text>
<text x="84.2" y="176.1">6</text>
<text x="45.4" y="219.3">3</text>
<text x="416.8" y="228.4">1</text>
<text x="537" y="288.3">8</text>
<text x="513.8" y="386.6">10</text>
<text x="338.6" y="403.1">7</text>
<text x="796.4" y="557.4">Rev.</text>
<text x="75" y="561">4</text>
<text x="612.9" y="560.3">5</text>
<text x="780.8" y="567.2">Sheet</text>
<text x="593" y="578.7">12</text>
<text x="793.2" y="578.1">16</text>
</g>
</svg>
